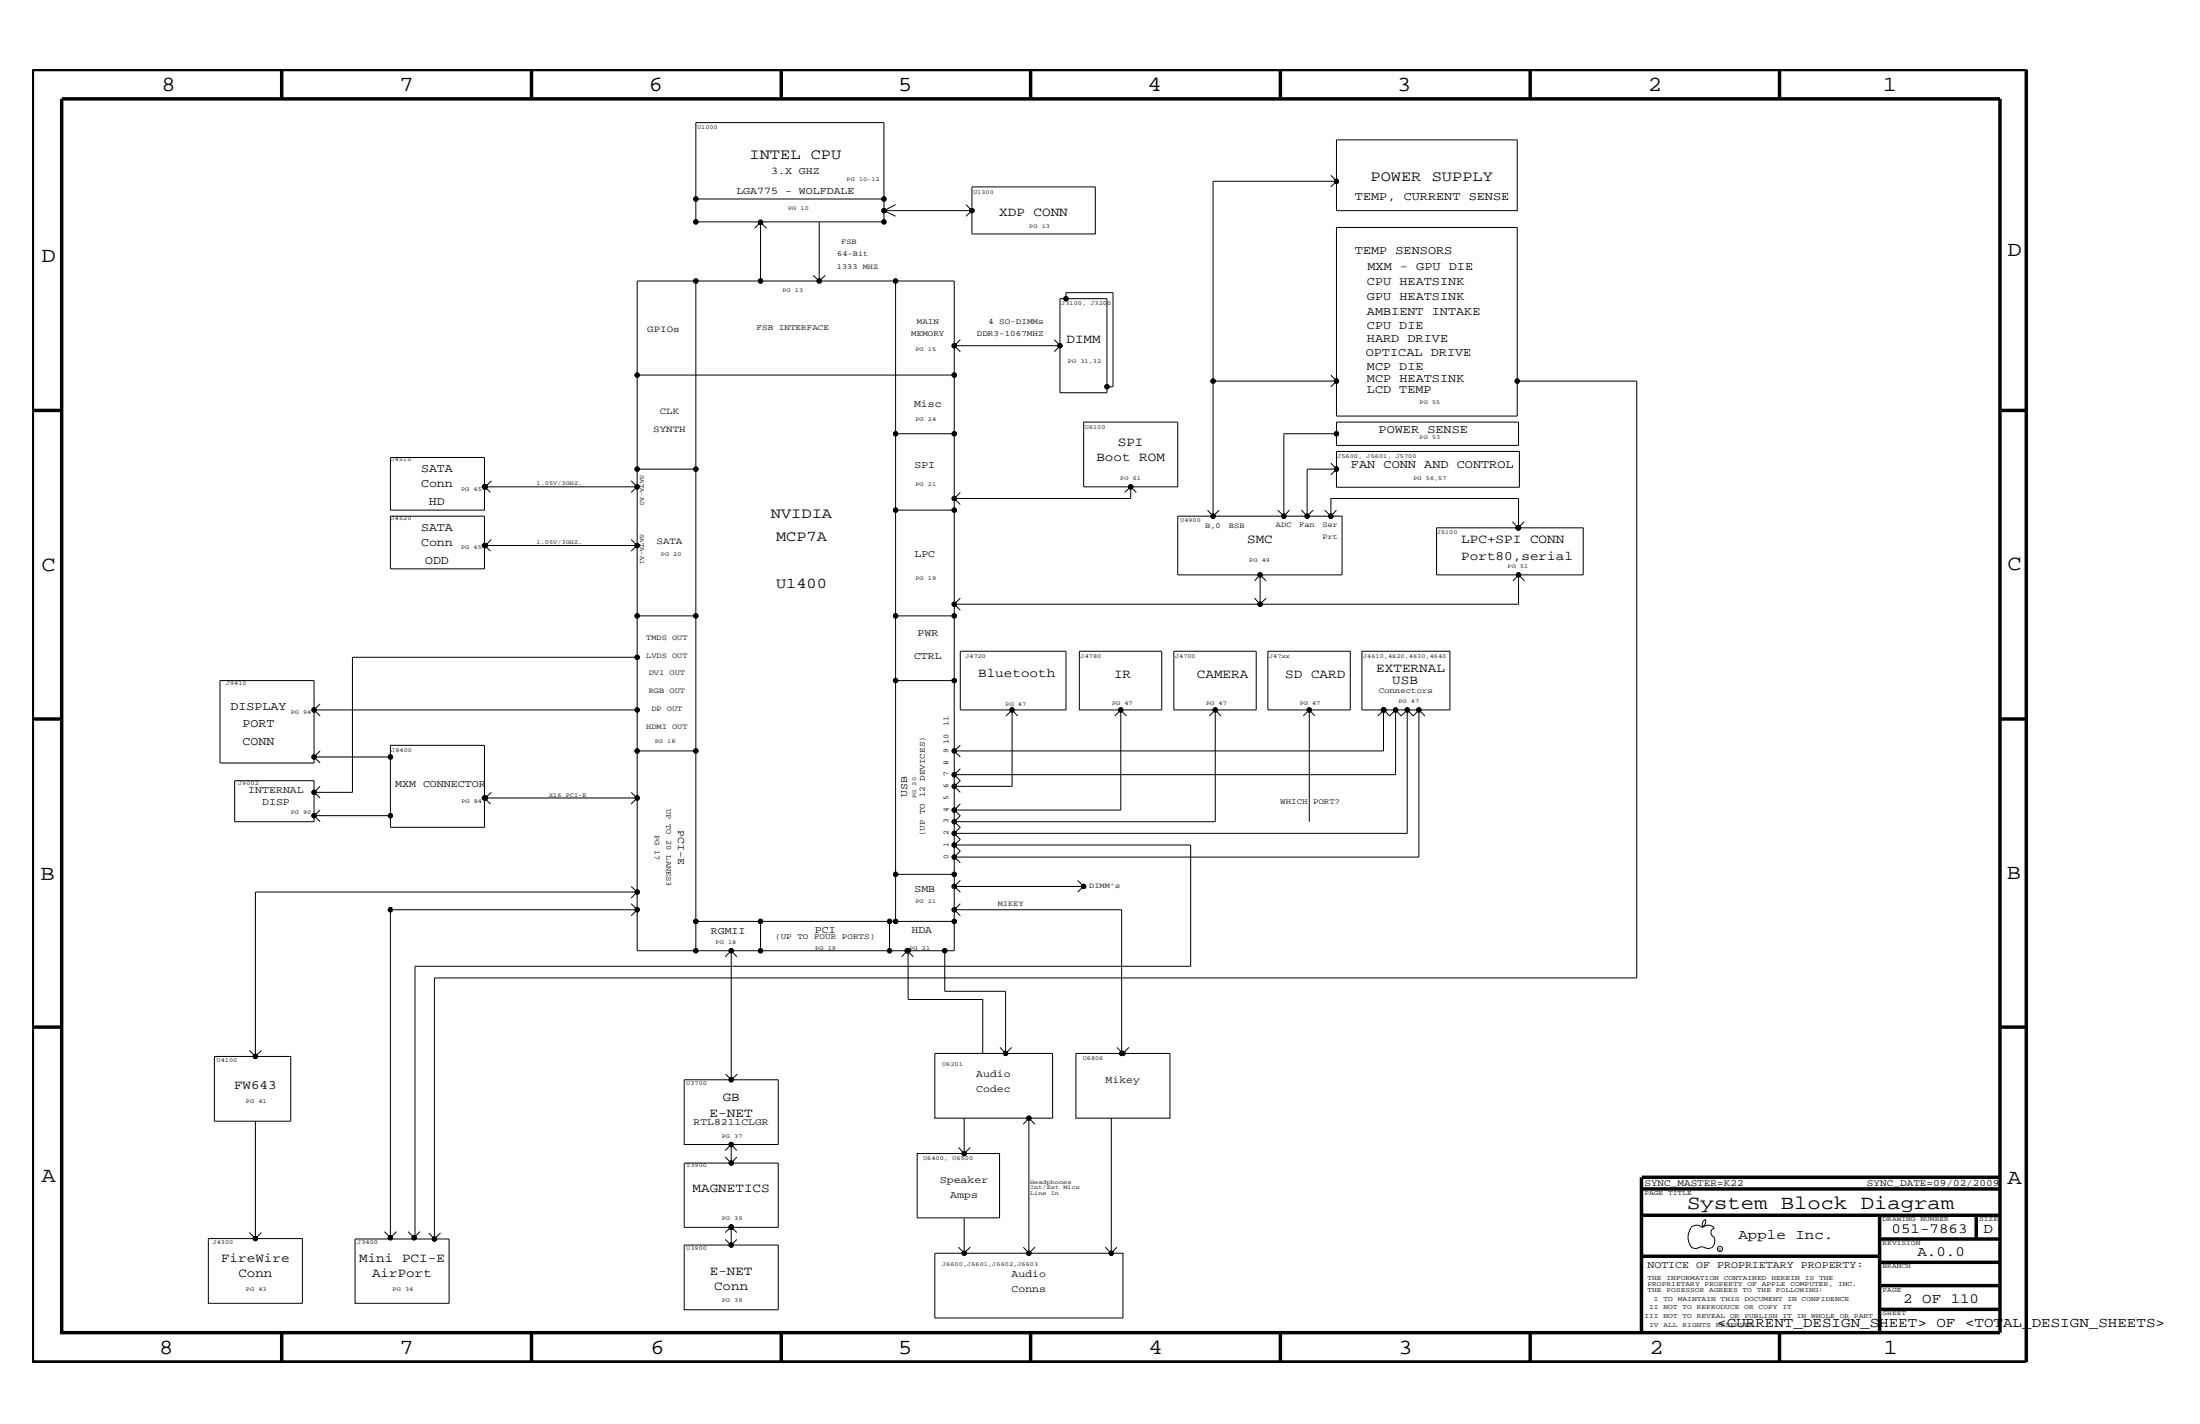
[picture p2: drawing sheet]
<svg xmlns="http://www.w3.org/2000/svg" width="432mm" height="279mm" viewBox="0 0 432 279" stroke-linecap="round" stroke-linejoin="round" font-family="sans-serif">
<g fill="none" stroke="#000" stroke-width=".68" stroke-linecap="butt">
<path d="M6.4 13.6h391.3v253.6h-391.3zM12.1 19.4h380.4v242.1h-380.4zM55.3 13.6v5.8M104.3 13.6v5.8M153.3 13.6v5.8M202.3 13.6v5.8M251.3 13.6v5.8M300.3 13.6v5.8M349.3 13.6v5.8M6.4 80.5h5.7M392.5 80.5h5.2M6.4 141.1h5.7"/>
<path d="M392.5 141.1h5.2M6.4 201.5h5.7M392.5 201.5h5.2M322.2 231v30.5M322.2 233.3h70.3M322.2 238.4h70.3M322.3 231h70.2M368.9 238.4v23.1M387.9 238.4v4.7M322.2 246.5h46.7M368.9 256.9h23.6M368.9 252.2h23.6"/>
<path d="M368.9 247.7h23.6M368.9 243.1h23.6M55.3 261.5v5.7M104.3 261.5v5.7M153.3 261.5v5.7M202.3 261.7v5.5M251.3 261.5v5.7M300.3 261.5v5.7M349.3 261.5v5.7"/>
</g>
<g fill="none" stroke="#000" stroke-width=".2">
<path d="M136.6 39h36.9v-14.9h-36.9v19.4M173.5 39v2.3M190.8 36.7h24.2v9.2h-24.2zM261.2 34.4l1.1 1.2M262.3 35.6h-24.2v39.2h24.2M262.3 35.6v5.7h35.5v-13.9h-35.5v8.2l-1.1 1.1M136.6 55.1v125.7M149.3 43.6v11.5h11.5M149.3 55.1h-24.2v73.9M149.3 43.6l1.2 1.2M149.3 43.6l-1.2 1.2M159.6 54l1.2 1.1"/>
<path d="M160.8 43.6v11.5l1.2-1.1M160.8 55.1h26.5v42.7M173.5 43.5v.1M175.8 40.1l-2.3 1.2h17.3M175.8 55.1v116.5M175.8 42.4l-2.3-1.1v2.2l-36.9 .1M189.6 40.1l1.2 1.2-1.2 1.1M208 58.6h9.3v18.5h-9.3zM209.2 58.6v-1.2h9.3v18.5h-1.2M125.1 73.6h62.2M187.3 67.8h20.7M188.5 66.6l-1.2 1.2 1.2 1.2"/>
<path d="M206.9 66.6l1.1 1.2-1.1 1.2M238.1 74.8v26.5h13.9M261.2 73.6l1.1 1.2v6.8h35.5v-37h-35.5v30.2l-1.1 1.1M297.8 74.8h23.4v117.1h-235.9v51.2M96.4 94.3l-1.1 1.2M123.9 94.3l1.2 1.2-1.2 1.1M125.1 92h11.5M125.1 95.5h-30v4.6h-18.5v-10.3h18.5v5.7l1.2 1.1M175.8 85.1h11.5M187.3 97.8l1.2 1.2M188.5 96.6l-1.2 1.2v2.3M221.9 95.5l-1.2 1.1"/>
<path d="M221.9 95.5h-9.2v-12.7h18.5v12.7h-9.3l1.1 1.1M221.9 95.5v2.3h-34.6M261.2 90.9l1.1 1.1M262.3 85.1h-10.3v16.2l-1.2-1.2M262.3 92h-5.7v9.3l-1.1-1.2M262.3 92v-3.4h35.9v7h-35.9v-3.6l-1.1 1.2M262.3 82.8h35.7v4.6h-35.7zM96.4 105.9l-1.1 1.1M123.9 105.9l1.2 1.1-1.2 1.1M125.1 107h-30v4.6h-18.5v-10.3h18.5v5.7l1.2 1.1M175.8 100.1h11.5M187.3 100.1v51.9"/>
<path d="M187.3 118.6h60M188.5 117.4l-1.2 1.2 1.2 1.1M237 100.1l1.1 1.2 1.2-1.2M238.1 101.3h-6.9v11.5h32.2v-11.5h-2.2M246.2 114l1.1-1.2 1.2 1.2M246.2 117.4l1.1 1.2 1.2-1.2M247.3 112.8v5.8h50.7v-5.8M252 101.3h4.6M253.1 100.1l-1.1 1.2M257.7 100.1l-1.1 1.2M260 100.1l1.2 1.2h-4.6M262.3 100.1l-1.1 1.2v-3.5h36.8v5.8h-16v9.2h16l-1.1 1.2"/>
<path d="M296.9 102.4l1.1 1.2 1.1-1.2M298 103.6h12.7v9.2h-12.7l1.2 1.2M62.8 138.1l-1.2 1.2 1.2 1.2M125.1 129v10.3h-63.5M125.1 120.8h11.5M125.1 139.3v8h11.5M125.1 129h-55.9v26.5h-7.6M175.8 120.8h11.5M175.8 133.5h11.5M198.6 139.3h-10.1v-11.5h20.7v11.5h-10.6l-1.1 1.2M198.6 139.3l1.1 1.2M198.6 139.3v15h-11.3"/>
<path d="M220 139.3h8v-11.5h-16.2v11.5h8.2l-1.2 1.2M220 139.3v19.6h-32.7l1.2 1.1-1.2 1.2M220 139.3l1.1 1.2M238.5 139.3h8.1v-11.5h-16.2v11.5h8.1l-1.2 1.2M238.5 139.3v21.9h-51.2l1.2 1.1-1.2 1.2M238.5 139.3l1.1 1.2M257 139.3l-1.2 1.2M257 139.3l1.1 1.2M257 139.3h-8.1v-11.5h16.1v11.5h-8v21.9M271.5 139.3v8h-84.2l1.2-1.1M273.9 139.3h2.3l1.2 1.2 1.1-1.2h-2.3M273.9 139.3h-6.6v-11.5h17.3v11.5h-6.1l1.2 1.2"/>
<path d="M273.9 139.3v12.7h-86.6M278.5 139.3v28.9h-91.2M61.6 148.5v-15h-18.4v16.2h18.4v-1.2l1.2 1.2M61.6 155.5v4.5M61.6 148.5h15M62.8 154.3l-1.2 1.2M62.8 158.9l-1.2 1.1M62.8 147.3l-1.2 1.2M62.8 156.6l-1.2-1.1v-2.3h-15.5v8h15.5v-1.2l1.2 1.2M95.3 156.6h29.8l-1.2 1.2M96.4 155.5l-1.1 1.1h-.2v-10.4h-18.5v16.1h18.5v-5.7l1.2 1.2M123.9 155.5l1.2 1.1"/>
<path d="M125.1 147.3v39.2h11.5M187.3 158.9v2.3M187.3 147.3l1.2 1.2M187.3 152l1.2 1.2-1.2 1.1zM188.5 155.5l-1.2-1.2v4.6M188.5 157.8l-1.2 1.1M188.5 150.8l-1.2 1.2M270.4 140.5l1.2-1.2 1.1 1.2 1.2-1.2 1.1 1.2 1.2-1.2v24.2h-88.9M61.6 160h15M76.6 178.5v64.3M76.6 178.5h48.5M76.7 178.4l-.1 .1"/>
<path d="M123.9 177.3l1.2 1.2-1.2 1.2M123.9 173.9l1.2 1.1-1.2 1.2M125.1 175h-75v32.3l1.2-1.2M175.8 171.6v9.2h11.5M175.8 171.6h11.5M187.3 163.5v23h-9.2M187.3 178.5h32.8v28.2M187.3 161.2v2.3l1.2 1.2-1.2 1.1 1.2 1.2-1.2 1.2 1.2 1.1M187.3 165.8h46.4v23.8h-152.2v53.2h-.2M188.5 172.7l-1.2 1.2M188.5 177.3l-1.2 1.2 1.2 1.2M211.5 172.7l1.2 1.2"/>
<path d="M212.7 173.9l-1.2 1.1M212.7 173.9h-25.4l1.2 1.1M136.6 180.8v5.7h6.9M136.6 180.8h12.7M143.5 186.5l-1.2 1.2M143.5 186.5h31.1M144.6 187.7l-1.1-1.2v25.4M174.6 180.8h1.2M174.6 180.8h-25.3v5.7M174.6 180.8v5.7h3.5M178.1 186.5l1.2 1.2M178.1 186.5l-1.1 1.2"/>
<path d="M178.2 186.5v9.6h14.7v10.7M185.4 186.5v8h12v12.3M48.9 206.1l1.2 1.2h-8v12.7h15v-12.7h-7M50.1 220v23l-1.2-1.2M142.4 210.8l1.1 1.1h9.2v12.7h-9.2l1.1 1.1M144.7 210.8l-1.2 1.1h-9.2v12.7h9.2M183.5 206.7h23.1v12.7h-23.1zM189.2 219.4v6.9l1.2-1.1M196.3 205.5l1.1 1.2 1.2-1.2M201.9 219.4v26.5l1.2-1.2M211.2 206.7h18.4v12.7h-18.4zM218.1 219.4v26.5l1.1-1.2"/>
<path d="M219.2 205.5l1.2 1.2 1.2-1.2M142.3 227l1.2 1.2h-9.2v12.6h9.2M143.5 224.6v3.6M143.5 224.6l-1.2 1.1M144.6 227l-1.1 1.2h9.2v12.6h-9.2v3.5l1.1-1.1M188.1 225.2l1.1 1.1h-9.2v12.7h16.2v-12.7h-7M189.2 239v6.9M200.8 220.6l1.1-1.2 1.2 1.2M334.7 239.3l.1 .3a1.19 1.19 0 0 1-.6 1.1M334.8 239.3a1.02 1.02 0 0 0-.6 1.3M40.9 243h18.5v12.7h-18.5zM51.3 241.8l-1.2 1.3"/>
<path d="M69.7 243.1h18.4v12.6h-18.4zM75.4 241.7l1.2 1.1M77.8 241.7l-1.2 1.1M80.1 241.7l1.2 1.1M82.4 241.7l-1.1 1.1M84.2 241.9l1.1 1.2M86.4 241.9l-1.1 1.2M134.3 244.3h18.4v12.7h-18.4zM142.3 243.2l1.2 1.2M144.6 241.8l-1.1-1.1-1.2 1.1M188.1 244.7l1.1 1.2M190.4 244.7l-1.2 1.3"/>
<path d="M200.8 244.7l1.1 1.2h-12.7M201.9 245.9l16.2 .1M216.9 244.7l1.2 1.2h2.3v12.7h-36.9v-12.7h5.7M331.9 240.9a1.61 1.61 0 0 1 2.3 0 1.58 1.58 0 0 1 2.3 0M331.9 241a3.1 3.1 0 0 0 .2 3.9M332.1 244.8l.7 .2 .6-.2M333.4 244.9l.6-.3 .7 .3M334.6 244.8l.7 .2 .7-.2M336.5 242.8l.1 .6a1.95 1.95 0 0 1-.6 1.4M336.5 240.9a.93 .93 0 0 0-.7 .9 .93 .93 0 0 0 .7 .9"/>
<circle cx="136.6" cy="39" r=".42"/>
<circle cx="173.5" cy="39" r=".42"/>
<circle cx="262.3" cy="35.6" r=".42"/>
<circle cx="136.6" cy="55.1" r=".42"/>
<circle cx="136.6" cy="43.5" r=".42"/>
<circle cx="149.3" cy="43.6" r=".42"/>
<circle cx="149.3" cy="55.1" r=".42"/>
<circle cx="160.8" cy="55.1" r=".42"/>
<circle cx="173.5" cy="43.5" r=".42"/>
<circle cx="173.5" cy="41.3" r=".42"/>
<circle cx="175.8" cy="55.1" r=".42"/>
<circle cx="190.8" cy="41.3" r=".42"/>
<circle cx="209.2" cy="58.6" r=".42"/>
<circle cx="125.1" cy="73.6" r=".42"/>
<circle cx="187.3" cy="67.8" r=".42"/>
<circle cx="187.3" cy="73.6" r=".42"/>
<circle cx="208" cy="67.8" r=".42"/>
<circle cx="217.3" cy="75.9" r=".42"/>
<circle cx="238.1" cy="74.8" r=".42"/>
<circle cx="262.3" cy="74.8" r=".42"/>
<circle cx="297.8" cy="74.8" r=".42"/>
<circle cx="95.1" cy="95.5" r=".42"/>
<circle cx="95.3" cy="95.5" r=".42"/>
<circle cx="125.1" cy="92" r=".42"/>
<circle cx="125.1" cy="95.5" r=".42"/>
<circle cx="136.6" cy="92" r=".42"/>
<circle cx="175.8" cy="85.1" r=".42"/>
<circle cx="187.3" cy="85.1" r=".42"/>
<circle cx="187.3" cy="97.8" r=".42"/>
<circle cx="221.9" cy="95.5" r=".42"/>
<circle cx="262.3" cy="92" r=".42"/>
<circle cx="262.3" cy="85.1" r=".42"/>
<circle cx="95.1" cy="107" r=".42"/>
<circle cx="95.3" cy="107" r=".42"/>
<circle cx="125.1" cy="107" r=".42"/>
<circle cx="175.8" cy="100.1" r=".42"/>
<circle cx="187.3" cy="118.6" r=".42"/>
<circle cx="187.3" cy="100.1" r=".42"/>
<circle cx="238.1" cy="101.3" r=".42"/>
<circle cx="247.3" cy="112.8" r=".42"/>
<circle cx="247.3" cy="118.6" r=".42"/>
<circle cx="252" cy="101.3" r=".42"/>
<circle cx="256.6" cy="101.3" r=".42"/>
<circle cx="261.2" cy="101.3" r=".42"/>
<circle cx="298" cy="103.6" r=".42"/>
<circle cx="298" cy="112.8" r=".42"/>
<circle cx="61.6" cy="139.3" r=".42"/>
<circle cx="125.1" cy="129" r=".42"/>
<circle cx="125.1" cy="120.8" r=".42"/>
<circle cx="125.1" cy="139.3" r=".42"/>
<circle cx="136.6" cy="120.8" r=".42"/>
<circle cx="175.8" cy="120.8" r=".42"/>
<circle cx="175.8" cy="133.5" r=".42"/>
<circle cx="187.3" cy="133.5" r=".42"/>
<circle cx="187.3" cy="120.8" r=".42"/>
<circle cx="198.6" cy="139.3" r=".42"/>
<circle cx="220" cy="139.3" r=".42"/>
<circle cx="238.5" cy="139.3" r=".42"/>
<circle cx="257" cy="139.3" r=".42"/>
<circle cx="271.5" cy="139.3" r=".42"/>
<circle cx="271.6" cy="139.3" r=".42"/>
<circle cx="273.9" cy="139.3" r=".42"/>
<circle cx="276.2" cy="139.3" r=".42"/>
<circle cx="278.5" cy="139.3" r=".42"/>
<circle cx="61.6" cy="155.5" r=".42"/>
<circle cx="61.6" cy="148.5" r=".42"/>
<circle cx="76.6" cy="148.5" r=".42"/>
<circle cx="95.1" cy="156.6" r=".42"/>
<circle cx="95.3" cy="156.6" r=".42"/>
<circle cx="125.1" cy="147.3" r=".42"/>
<circle cx="125.1" cy="156.6" r=".42"/>
<circle cx="136.6" cy="147.3" r=".42"/>
<circle cx="187.3" cy="147.3" r=".42"/>
<circle cx="187.3" cy="158.9" r=".42"/>
<circle cx="187.3" cy="154.3" r=".42"/>
<circle cx="187.3" cy="152" r=".42"/>
<circle cx="61.6" cy="160" r=".42"/>
<circle cx="76.6" cy="160" r=".42"/>
<circle cx="76.6" cy="178.5" r=".42"/>
<circle cx="125.1" cy="178.5" r=".42"/>
<circle cx="125.1" cy="175" r=".42"/>
<circle cx="175.8" cy="171.6" r=".42"/>
<circle cx="187.3" cy="173.9" r=".42"/>
<circle cx="187.3" cy="171.6" r=".42"/>
<circle cx="187.3" cy="161.2" r=".42"/>
<circle cx="187.3" cy="178.5" r=".42"/>
<circle cx="187.3" cy="165.8" r=".42"/>
<circle cx="187.3" cy="163.5" r=".42"/>
<circle cx="187.3" cy="168.2" r=".42"/>
<circle cx="212.7" cy="173.9" r=".42"/>
<circle cx="136.6" cy="180.8" r=".42"/>
<circle cx="136.6" cy="186.5" r=".42"/>
<circle cx="143.5" cy="186.5" r=".42"/>
<circle cx="149.3" cy="180.8" r=".42"/>
<circle cx="149.3" cy="186.5" r=".42"/>
<circle cx="174.6" cy="180.8" r=".42"/>
<circle cx="174.6" cy="186.5" r=".42"/>
<circle cx="175.8" cy="180.8" r=".42"/>
<circle cx="178.1" cy="186.5" r=".42"/>
<circle cx="178.2" cy="186.5" r=".42"/>
<circle cx="185.4" cy="186.5" r=".42"/>
<circle cx="187.3" cy="180.8" r=".42"/>
<circle cx="50.1" cy="207.3" r=".42"/>
<circle cx="143.5" cy="211.9" r=".42"/>
<circle cx="197.4" cy="206.7" r=".42"/>
<circle cx="201.9" cy="219.4" r=".42"/>
<circle cx="220.1" cy="206.7" r=".42"/>
<circle cx="220.4" cy="206.7" r=".42"/>
<circle cx="143.5" cy="224.6" r=".42"/>
<circle cx="143.5" cy="228.2" r=".42"/>
<circle cx="189.2" cy="226.3" r=".42"/>
<circle cx="50.1" cy="243" r=".42"/>
<circle cx="76.6" cy="242.8" r=".42"/>
<circle cx="81.3" cy="242.8" r=".42"/>
<circle cx="85.3" cy="243.1" r=".42"/>
<circle cx="143.5" cy="240.7" r=".42"/>
<circle cx="143.5" cy="240.8" r=".42"/>
<circle cx="143.5" cy="244.3" r=".42"/>
<circle cx="189.2" cy="245.9" r=".42"/>
<circle cx="201.9" cy="245.9" r=".42"/>
<circle cx="218.1" cy="245.9" r=".42"/>
<circle cx="337.6" cy="245.1" r=".51"/>
</g>
<g fill="#000">
<circle cx="136.6" cy="39" r=".42"/>
<circle cx="173.5" cy="39" r=".42"/>
<circle cx="262.3" cy="35.6" r=".42"/>
<circle cx="136.6" cy="55.1" r=".42"/>
<circle cx="136.6" cy="43.5" r=".42"/>
<circle cx="149.3" cy="43.6" r=".42"/>
<circle cx="149.3" cy="55.1" r=".42"/>
<circle cx="160.8" cy="55.1" r=".42"/>
<circle cx="173.5" cy="43.5" r=".42"/>
<circle cx="173.5" cy="41.3" r=".42"/>
<circle cx="175.8" cy="55.1" r=".42"/>
<circle cx="190.8" cy="41.3" r=".42"/>
<circle cx="209.2" cy="58.6" r=".42"/>
<circle cx="125.1" cy="73.6" r=".42"/>
<circle cx="187.3" cy="67.8" r=".42"/>
<circle cx="187.3" cy="73.6" r=".42"/>
<circle cx="208" cy="67.8" r=".42"/>
<circle cx="217.3" cy="75.9" r=".42"/>
<circle cx="238.1" cy="74.8" r=".42"/>
<circle cx="262.3" cy="74.8" r=".42"/>
<circle cx="297.8" cy="74.8" r=".42"/>
<circle cx="95.1" cy="95.5" r=".42"/>
<circle cx="95.3" cy="95.5" r=".42"/>
<circle cx="125.1" cy="92" r=".42"/>
<circle cx="125.1" cy="95.5" r=".42"/>
<circle cx="136.6" cy="92" r=".42"/>
<circle cx="175.8" cy="85.1" r=".42"/>
<circle cx="187.3" cy="85.1" r=".42"/>
<circle cx="187.3" cy="97.8" r=".42"/>
<circle cx="221.9" cy="95.5" r=".42"/>
<circle cx="262.3" cy="92" r=".42"/>
<circle cx="262.3" cy="85.1" r=".42"/>
<circle cx="95.1" cy="107" r=".42"/>
<circle cx="95.3" cy="107" r=".42"/>
<circle cx="125.1" cy="107" r=".42"/>
<circle cx="175.8" cy="100.1" r=".42"/>
<circle cx="187.3" cy="118.6" r=".42"/>
<circle cx="187.3" cy="100.1" r=".42"/>
<circle cx="238.1" cy="101.3" r=".42"/>
<circle cx="247.3" cy="112.8" r=".42"/>
<circle cx="247.3" cy="118.6" r=".42"/>
<circle cx="252" cy="101.3" r=".42"/>
<circle cx="256.6" cy="101.3" r=".42"/>
<circle cx="261.2" cy="101.3" r=".42"/>
<circle cx="298" cy="103.6" r=".42"/>
<circle cx="298" cy="112.8" r=".42"/>
<circle cx="61.6" cy="139.3" r=".42"/>
<circle cx="125.1" cy="129" r=".42"/>
<circle cx="125.1" cy="120.8" r=".42"/>
<circle cx="125.1" cy="139.3" r=".42"/>
<circle cx="136.6" cy="120.8" r=".42"/>
<circle cx="175.8" cy="120.8" r=".42"/>
<circle cx="175.8" cy="133.5" r=".42"/>
<circle cx="187.3" cy="133.5" r=".42"/>
<circle cx="187.3" cy="120.8" r=".42"/>
<circle cx="198.6" cy="139.3" r=".42"/>
<circle cx="220" cy="139.3" r=".42"/>
<circle cx="238.5" cy="139.3" r=".42"/>
<circle cx="257" cy="139.3" r=".42"/>
<circle cx="271.5" cy="139.3" r=".42"/>
<circle cx="271.6" cy="139.3" r=".42"/>
<circle cx="273.9" cy="139.3" r=".42"/>
<circle cx="276.2" cy="139.3" r=".42"/>
<circle cx="278.5" cy="139.3" r=".42"/>
<circle cx="61.6" cy="155.5" r=".42"/>
<circle cx="61.6" cy="148.5" r=".42"/>
<circle cx="76.6" cy="148.5" r=".42"/>
<circle cx="95.1" cy="156.6" r=".42"/>
<circle cx="95.3" cy="156.6" r=".42"/>
<circle cx="125.1" cy="147.3" r=".42"/>
<circle cx="125.1" cy="156.6" r=".42"/>
<circle cx="136.6" cy="147.3" r=".42"/>
<circle cx="187.3" cy="147.3" r=".42"/>
<circle cx="187.3" cy="158.9" r=".42"/>
<circle cx="187.3" cy="154.3" r=".42"/>
<circle cx="187.3" cy="152" r=".42"/>
<circle cx="61.6" cy="160" r=".42"/>
<circle cx="76.6" cy="160" r=".42"/>
<circle cx="76.6" cy="178.5" r=".42"/>
<circle cx="125.1" cy="178.5" r=".42"/>
<circle cx="125.1" cy="175" r=".42"/>
<circle cx="175.8" cy="171.6" r=".42"/>
<circle cx="187.3" cy="173.9" r=".42"/>
<circle cx="187.3" cy="171.6" r=".42"/>
<circle cx="187.3" cy="161.2" r=".42"/>
<circle cx="187.3" cy="178.5" r=".42"/>
<circle cx="187.3" cy="165.8" r=".42"/>
<circle cx="187.3" cy="163.5" r=".42"/>
<circle cx="187.3" cy="168.2" r=".42"/>
<circle cx="212.7" cy="173.9" r=".42"/>
<circle cx="136.6" cy="180.8" r=".42"/>
<circle cx="136.6" cy="186.5" r=".42"/>
<circle cx="143.5" cy="186.5" r=".42"/>
<circle cx="149.3" cy="180.8" r=".42"/>
<circle cx="149.3" cy="186.5" r=".42"/>
<circle cx="174.6" cy="180.8" r=".42"/>
<circle cx="174.6" cy="186.5" r=".42"/>
<circle cx="175.8" cy="180.8" r=".42"/>
<circle cx="178.1" cy="186.5" r=".42"/>
<circle cx="178.2" cy="186.5" r=".42"/>
<circle cx="185.4" cy="186.5" r=".42"/>
<circle cx="187.3" cy="180.8" r=".42"/>
<circle cx="50.1" cy="207.3" r=".42"/>
<circle cx="143.5" cy="211.9" r=".42"/>
<circle cx="197.4" cy="206.7" r=".42"/>
<circle cx="201.9" cy="219.4" r=".42"/>
<circle cx="220.1" cy="206.7" r=".42"/>
<circle cx="220.4" cy="206.7" r=".42"/>
<circle cx="143.5" cy="224.6" r=".42"/>
<circle cx="143.5" cy="228.2" r=".42"/>
<circle cx="189.2" cy="226.3" r=".42"/>
<circle cx="50.1" cy="243" r=".42"/>
<circle cx="76.6" cy="242.8" r=".42"/>
<circle cx="81.3" cy="242.8" r=".42"/>
<circle cx="85.3" cy="243.1" r=".42"/>
<circle cx="143.5" cy="240.7" r=".42"/>
<circle cx="143.5" cy="240.8" r=".42"/>
<circle cx="143.5" cy="244.3" r=".42"/>
<circle cx="189.2" cy="245.9" r=".42"/>
<circle cx="201.9" cy="245.9" r=".42"/>
<circle cx="218.1" cy="245.9" r=".42"/>
</g>
<g font-size="4.2">
<text x="31.7" y="17.8">8</text>
<text x="78.4" y="17.8">7</text>
<text x="127.3" y="17.8">6</text>
<text x="176.3" y="17.8">5</text>
<text x="225.2" y="17.8">4</text>
<text x="274.2" y="17.8">3</text>
<text x="323.4" y="17.8">2</text>
<text x="369.6" y="17.8">1</text>
<text x="8.1" y="51.3">D</text>
<text x="394" y="50.3">D</text>
<text x="8.1" y="112.1">C</text>
<text x="394" y="111.9">C</text>
<text x="8" y="172.7">B</text>
<text x="393.9" y="172.5">B</text>
<text x="8.1" y="232">A</text>
<text x="394" y="232.4">A</text>
<text x="31.3" y="265.6">8</text>
<text x="78.4" y="265.6">7</text>
<text x="127.7" y="265.6">6</text>
<text x="176.3" y="265.6">5</text>
<text x="225.4" y="265.6">4</text>
<text x="274.5" y="265.6">3</text>
<text x="323.8" y="265.6">2</text>
<text x="369.7" y="265.6">1</text>
</g>
<text font-size="3.9" x="331.2" y="237.3">System Block Diagram</text>
<g font-size="3">
<text x="147.1" y="31.2">INTEL CPU</text>
<text x="269" y="35.5">POWER SUPPLY</text>
<text x="151.3" y="101.6">NVIDIA</text>
<text x="152.3" y="106.2">MCP7A</text>
<text x="152.3" y="115.4">U1400</text>
</g>
<g font-size="2.8">
<text x="341.2" y="243.1">Apple Inc.</text>
<text x="371.3" y="241.9">051-7863</text>
<text x="389.3" y="241.9">D</text>
<text x="376.3" y="246.5">A.0.0</text>
<text x="373.5" y="255.7">2 OF 110</text>
<text x="337.1" y="260.4">&lt;CURRENT_DESIGN_SHEET&gt; OF &lt;TOTAL_DESIGN_SHEETS&gt;</text>
</g>
<g font-size="2.5">
<text x="196.1" y="42.4">XDP CONN</text>
<text x="209.3" y="67.3">DIMM</text>
<text x="219.4" y="87.5">SPI</text>
<text x="215.2" y="90.5">Boot ROM</text>
<text x="244.8" y="106.5">SMC</text>
<text x="286.8" y="106.5">LPC+SPI CONN</text>
<text x="286.8" y="109.9">Port80,serial</text>
<text x="270.1" y="131.9">EXTERNAL</text>
<text x="192" y="132.9">Bluetooth</text>
<text x="218.7" y="133">IR</text>
<text x="234.9" y="133">CAMERA</text>
<text x="252.3" y="133">SD CARD</text>
<text x="273.3" y="134.1">USB</text>
<text x="45.9" y="213.7">FW643</text>
<text x="139.2" y="219.1">E-NET</text>
<text x="141.9" y="216.1">GB</text>
<text x="135.9" y="234">MAGNETICS</text>
<text x="43.4" y="247.7">FireWire</text>
<text x="46.8" y="250.6">Conn</text>
<text x="70.5" y="247.7">Mini PCI-E</text>
<text x="73" y="250.6">AirPort</text>
<text x="139.3" y="250.1">E-NET</text>
<text x="140.2" y="253.1">Conn</text>
</g>
<g font-size="2.4">
<text x="265.9" y="39.1">TEMP, CURRENT SENSE</text>
<text x="265.9" y="49.9">TEMP SENSORS</text>
<text x="268.4" y="53">MXM - GPU DIE</text>
<text x="268.3" y="56">CPU HEATSINK</text>
<text x="268.3" y="58.8">GPU HEATSINK</text>
<text x="268.3" y="64.5">CPU DIE</text>
<text x="268.3" y="61.8">AMBIENT INTAKE</text>
<text x="268.1" y="69.8">OPTICAL DRIVE</text>
<text x="268.3" y="67.2">HARD DRIVE</text>
<text x="268.3" y="72.6">MCP DIE</text>
<text x="268.3" y="77.2">LCD TEMP</text>
<text x="268.3" y="74.9">MCP HEATSINK</text>
<text x="270.6" y="85">POWER SENSE</text>
<text x="82.6" y="92.7">SATA</text>
<text x="82.6" y="95.6">Conn</text>
<text x="265.2" y="91.9">FAN CONN AND CONTROL</text>
<text x="84.2" y="99.1">HD</text>
<text x="82.6" y="104.2">SATA</text>
<text x="82.6" y="107.1">Conn</text>
<text x="83.4" y="110.6">ODD</text>
<text x="45.2" y="139.2">DISPLAY</text>
<text x="47.6" y="142.7">PORT</text>
<text x="47.6" y="146.2">CONN</text>
</g>
<g font-size="2">
<text x="151.3" y="34.2">3.X GHZ</text>
<text x="144.5" y="38">LGA775 - WOLFDALE</text>
<text x="179.4" y="79.8">Misc</text>
<text x="179.5" y="91.9">SPI</text>
<text x="179.5" y="109.3">LPC</text>
<text x="180.1" y="124.7">PWR</text>
<text x="179.4" y="129.3">CTRL</text>
<text x="48.7" y="155.6">INTERNAL</text>
<text x="77.6" y="154.5">MXM CONNECTOR</text>
<text x="51.5" y="157.9">DISP</text>
<text x="178.1" y="156.3" transform="rotate(-90 178.1 156.3)">USB</text>
<text x="133.1" y="162.8" transform="rotate(90 133.1 162.8)">PCI-E</text>
<text x="179.5" y="175">SMB</text>
<text x="139.5" y="183.2">RGMII</text>
<text x="159.9" y="183.1">PCI</text>
<text x="178.9" y="183">HDA</text>
<text x="191.6" y="211.4">Audio</text>
<text x="191.6" y="214.3">Codec</text>
<text x="217" y="212.5">Mikey</text>
<text x="184.4" y="232.1">Speaker</text>
<text x="186.5" y="235.1">Amps</text>
<text x="198.5" y="250.6">Audio</text>
<text x="323.3" y="248.9">NOTICE OF PROPRIETARY PROPERTY:</text>
<text x="198.5" y="253.5">Conns</text>
</g>
<g font-size="1.9">
<text x="127" y="65.2">GPIOs</text>
<text x="129.5" y="81.3">CLK</text>
<text x="128.2" y="84.8">SYNTH</text>
<text x="128.9" y="106.7">SATA</text>
<text x="136.1" y="220.7">RTL8211CLGR</text>
<text x="322.7" y="232.7">SYNC_MASTER=K22</text>
<text x="366.4" y="232.7">SYNC_DATE=09/02/2009</text>
</g>
<g font-size="1.6">
<text x="148.5" y="64.8">FSB INTERFACE</text>
<text x="178.9" y="66">MEMORY</text>
<text x="180" y="63.6">MAIN</text>
<text x="191.7" y="66">DDR3-1067MHZ</text>
<text x="193.9" y="63.6">4 SO-DIMMs</text>
<text x="270.6" y="136">Connectors</text>
<text x="251.3" y="157.8">WHICH PORT?</text>
<text x="181.5" y="164.1" transform="rotate(-90 181.5 164.1)">(UP TO 12 DEVICES)</text>
<text x="152.1" y="184.3">(UP TO FOUR PORTS)</text>
</g>
<g font-size="1.5">
<text x="165.1" y="47.9">FSB</text>
<text x="164.3" y="52.7">1333 MHZ</text>
<text x="164.3" y="50.3">64-Bit</text>
<text x="236.6" y="103.6">B,0</text>
<text x="241.2" y="103.6">BSB</text>
<text x="250.4" y="103.5">ADC</text>
<text x="255" y="103.4">Fan</text>
<text x="259.6" y="103.3">Ser</text>
<text x="259.6" y="105.7">Prt</text>
<text x="126.8" y="125.6">TMDS OUT</text>
<text x="126.8" y="129.1">LVDS OUT</text>
<text x="127.3" y="132.5">DVI OUT</text>
<text x="127.3" y="136">RGB OUT</text>
<text x="126.8" y="142.9">HDMI OUT</text>
<text x="127.8" y="139.5">DP OUT</text>
<text x="186.2" y="142.5" transform="rotate(-90 186.2 142.5)">11</text>
<text x="186.2" y="147.7" transform="rotate(-90 186.2 147.7)">9</text>
<text x="186.2" y="146" transform="rotate(-90 186.2 146)">10</text>
<text x="186.2" y="154.6" transform="rotate(-90 186.2 154.6)">6</text>
<text x="186.2" y="152.3" transform="rotate(-90 186.2 152.3)">7</text>
<text x="186.2" y="150" transform="rotate(-90 186.2 150)">8</text>
<text x="130.8" y="158.7" transform="rotate(90 130.8 158.7)">UP TO 20 LANES3</text>
<text x="186.2" y="161.5" transform="rotate(-90 186.2 161.5)">3</text>
<text x="186.2" y="159.2" transform="rotate(-90 186.2 159.2)">4</text>
<text x="186.2" y="157" transform="rotate(-90 186.2 157)">5</text>
<text x="128.5" y="163.8" transform="rotate(90 128.5 163.8)">PG 17</text>
<text x="186.2" y="166.2" transform="rotate(-90 186.2 166.2)">1</text>
<text x="186.2" y="163.8" transform="rotate(-90 186.2 163.8)">2</text>
<text x="186.2" y="168.5" transform="rotate(-90 186.2 168.5)">0</text>
<text x="195.8" y="177.7">MIKEY</text>
<text x="213.8" y="174.3">DIMM’s</text>
</g>
<g font-size="1.4">
<text x="322.7" y="234.4">PAGE TITLE</text>
<text x="369.5" y="239.6">DRAWING NUMBER</text>
<text x="388.5" y="239.6">SIZE</text>
<text x="369.5" y="244.2">REVISION</text>
<text x="323.3" y="251.1">THE INFORMATION CONTAINED HEREIN IS THE</text>
<text x="369.5" y="248.9">BRANCH</text>
<text x="323.3" y="253.4">THE POSESSOR AGREES TO THE FOLLOWING:</text>
<text x="323.3" y="252.3">PROPRIETARY PROPERTY OF APPLE COMPUTER, INC.</text>
<text x="323.7" y="256.9">II NOT TO REPRODUCE OR COPY IT</text>
<text x="324.6" y="255.2">I TO MAINTAIN THIS DOCUMENT IN CONFIDENCE</text>
<text x="369.5" y="253.4">PAGE</text>
<text x="322.7" y="258.6">III NOT TO REVEAL OR PUBLISH IT IN WHOLE OR PART</text>
<text x="323.7" y="260.4">IV ALL RIGHTS RESERVED</text>
<text x="369.5" y="258.1">SHEET</text>
</g>
<g font-size="1.3">
<text x="125.6" y="93.2" transform="rotate(90 125.6 93.2)">SATA-A0</text>
<text x="125.6" y="104.8" transform="rotate(90 125.6 104.8)">SATA-A1</text>
</g>
<g font-size="1.2">
<text x="136.8" y="25.3">U1000</text>
<text x="166.2" y="35.4">PG 10-12</text>
<text x="154.7" y="41.2">PG 10</text>
<text x="191" y="38">U1300</text>
<text x="202" y="44.6">PG 13</text>
<text x="153.6" y="57.3">PG 13</text>
<text x="208.3" y="59.9">J3100, J3200</text>
<text x="179.7" y="68.9">PG 15</text>
<text x="209.6" y="71.1">PG 31,32</text>
<text x="179.7" y="82.7">PG 24</text>
<text x="278.6" y="79.2">PG 55</text>
<text x="212.9" y="84.1">U6100</text>
<text x="262.5" y="89.9">J5600, J5601, J5700</text>
<text x="278.6" y="86.1">PG 53</text>
<text x="76.7" y="90.5">J4510</text>
<text x="105.3" y="95.1">1.05V/3GHZ.</text>
<text x="179.7" y="95.4">PG 21</text>
<text x="219.9" y="94.2">PG 61</text>
<text x="277.4" y="94.2">PG 56,57</text>
<text x="90.5" y="96.3">PG 45</text>
<text x="76.7" y="102.1">J4520</text>
<text x="90.5" y="107.8">PG 45</text>
<text x="105.3" y="106.7">1.05V/3GHZ.</text>
<text x="231.6" y="102.5">U4900</text>
<text x="282" y="104.8">J5100</text>
<text x="129.7" y="109">PG 20</text>
<text x="179.7" y="113.8">PG 19</text>
<text x="245.2" y="110.3">PG 49</text>
<text x="295.9" y="111.4">PG 51</text>
<text x="189.5" y="129.1">J4720</text>
<text x="212.1" y="129.1">J4780</text>
<text x="230.6" y="129.1">J4700</text>
<text x="249.1" y="129.1">J47xx</text>
<text x="267.5" y="129.1">J4610,4620,4630,4640</text>
<text x="44.4" y="134.3">J9410</text>
<text x="274.5" y="138">PG 47</text>
<text x="57.1" y="140.1">PG 94</text>
<text x="197.4" y="138.5">PG 47</text>
<text x="218.3" y="138.3">PG 47</text>
<text x="236.7" y="138.3">PG 47</text>
<text x="255.1" y="138.3">PG 47</text>
<text x="76.8" y="147.6">J8400</text>
<text x="128.5" y="145.8">PG 18</text>
<text x="46.7" y="154">J9002</text>
<text x="57.1" y="159.7">PG 90</text>
<text x="90.6" y="157.6">PG 84</text>
<text x="107.8" y="156.4">X16 PCI-E</text>
<text x="179.8" y="156.6" transform="rotate(-90 179.8 156.6)">PG 20</text>
<text x="179.7" y="177.2">PG 21</text>
<text x="140.5" y="185.3">PG 18</text>
<text x="160" y="186.4">PG 19</text>
<text x="178.5" y="186.4">PG 21</text>
<text x="42.5" y="208.3">U4100</text>
<text x="184.9" y="209.2">U6201</text>
<text x="212.5" y="208.1">U6806</text>
<text x="134.7" y="213">U3700</text>
<text x="48.3" y="216.4">PG 41</text>
<text x="141.6" y="223.3">PG 37</text>
<text x="181.2" y="227.6">U6400, U6500</text>
<text x="134.7" y="229.1">T3900</text>
<text x="202.2" y="233.4">Int/Ext Mics</text>
<text x="202.2" y="232.3">Headphones</text>
<text x="141.6" y="239.5">PG 39</text>
<text x="202.2" y="234.6">Line In</text>
<text x="41.7" y="244">J4300</text>
<text x="70.1" y="244">J3400</text>
<text x="134.7" y="245.2">U3900</text>
<text x="184.9" y="248.4">J6600,J6601,J6602,J6603</text>
<text x="48.3" y="253.3">PG 43</text>
<text x="77" y="253.3">PG 34</text>
<text x="141.6" y="255.6">PG 39</text>
</g>
<text font-size=".9" x="337.3" y="245.4">R</text>
</svg>
